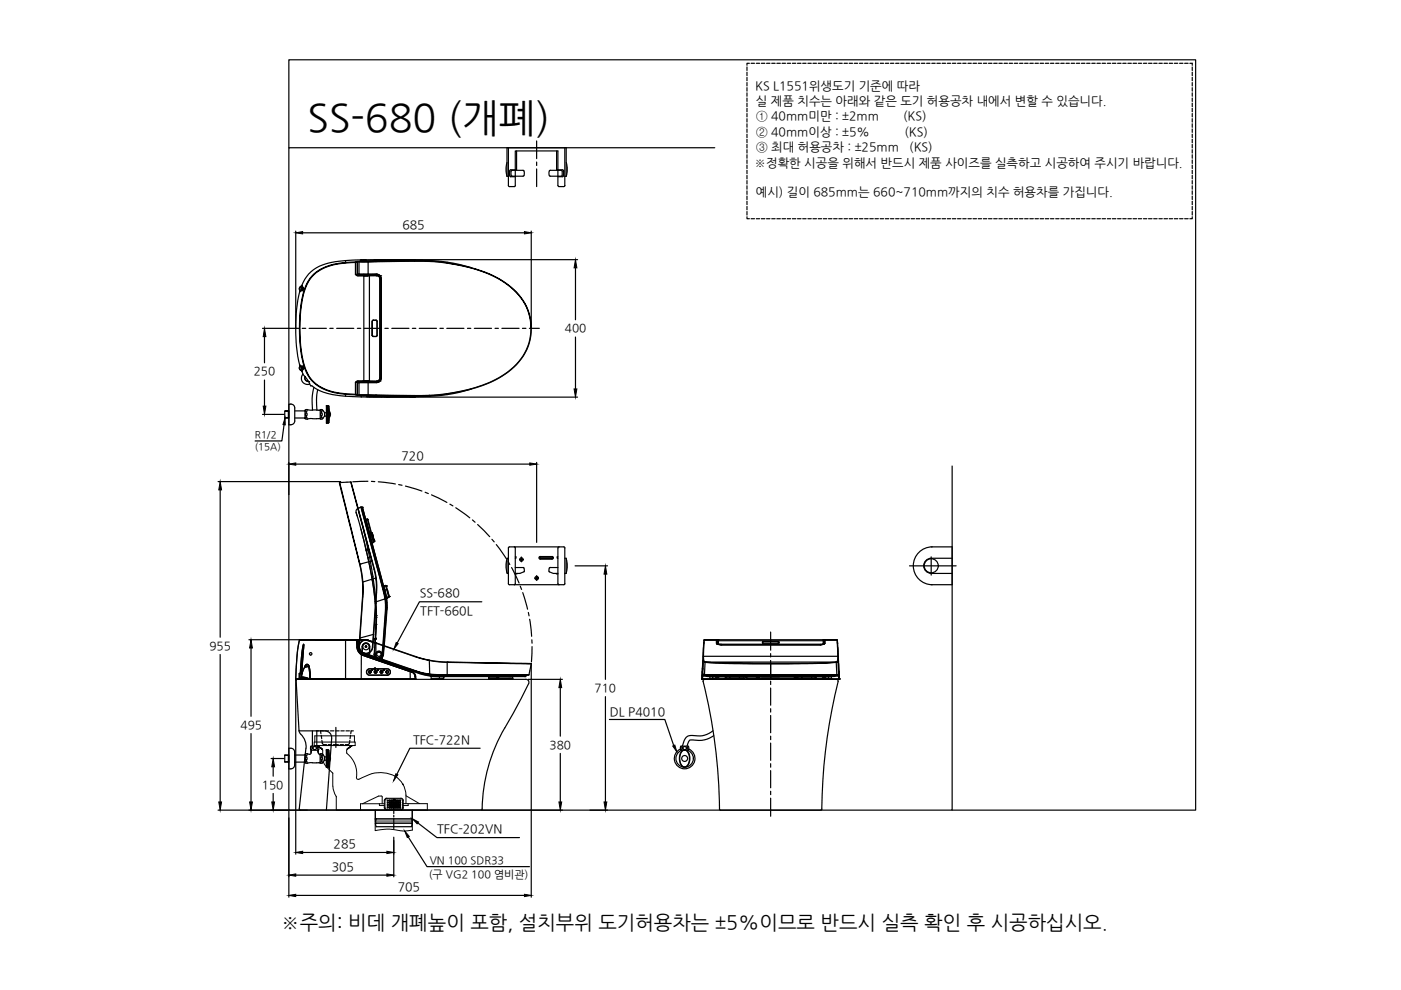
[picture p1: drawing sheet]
<svg xmlns="http://www.w3.org/2000/svg" width="297mm" height="210mm" viewBox="0 0 297 210" stroke-linecap="round" stroke-linejoin="round" font-family="sans-serif">
<!-- layer: CENTER -->
<g fill="none" stroke="#000" stroke-width=".25">
<path d="M113.8 29.9v3.7M113.8 34.4v.7M113.8 35.8v3.8M61.2 69.6h2.2M64.1 69.6h.7M65.5 69.6h3.7M69.9 69.6h.7M71.4 69.6h3.6M75.8 69.6h.7M77.2 69.6h3.7M81.6 69.6h.7M83.1 69.6h3.6"/>
<path d="M87.4 69.6h.8M88.9 69.6h3.6M93.3 69.6h.7M94.7 69.6h3.7M99.1 69.6h.7M100.6 69.6h3.6M105 69.6h.7M106.4 69.6h3.7M110.8 69.6h.7M112.2 69.6h2.1M78 102l-3.2 .2M78.7 102.1h.8"/>
<path d="M80.2 102.2l3.6 .4M84.5 102.7l.7 .2M86 103.1l3.5 1M90.1 104.4l.7 .2M91.5 104.9l3.2 1.6M95.4 106.9l.6 .4M96.6 107.7l3 2.1M100.2 110.2l.5 .5M101.3 111.2l2.5 2.6M104.3 114.3l.5 .6M105.2 115.5l2.1 2.9M107.7 119.1l.4 .6"/>
<path d="M108.5 120.3l1.6 3.3M110.3 124.3l.3 .7M110.8 125.6l1.1 3.6M112 129.9l.2 .7M112.3 131.3l.4 3.6M112.8 135.7v.7M112.8 137.1l-.1 3.2M163.4 134v3.9M163.4 138.6v.7M163.4 140v3.7M163.4 144.4v.7M163.4 145.9v3.6"/>
<path d="M163.4 150.3v.7M163.4 151.7v3.7M163.4 156.1v.7M163.4 157.5v3.7M163.4 161.9v.8M163.4 163.4v3.6M163.4 167.8v.7M163.4 169.2v3.9"/>
</g>
<!-- layer: 0 -->
<g fill="none" stroke="#000" stroke-width=".25">
<path d="M62.7 49v20.5M64.2 49.4h47M66.5 58.1a11.1 11.1 0 0 1 6.8-2.5v.2a9.4 9.4 0 0 0-7.9 3.8 17.7 17.7 0 0 0-1.8 8.8 24.6 24.6 0 0 0 1.6 10.7 8.5 8.5 0 0 0 6.9 4.3l1.2 .1a8.5 8.5 0 0 1-9.1-6.6 33 33 0 0 1 .4-15.7l.8-1.6zM73.3 55.8l2.1-.2v2.6l.3 .3 4.2-.2M75.4 58.2h.3l.3 .2zM75.4 55.5v.1h.3M75.6 55.5l-2.3 .1v-.4a11.5 11.5 0 0 0-7.8 2.9l-.9 1.1-.6 1.5a.46 .46 0 0 1 .4 .7 .46 .46 0 0 1-.7 .2l-.2 .2a36.5 36.5 0 0 0 0 15.6l.2 .3a.46 .46 0 0 1 .7 .2 .46 .46 0 0 1-.4 .6l.2 .9 .5 .5M75.6 55.5l.1 .1M75.7 55.4l.1 .2M75.7 55.6v2.6M75.8 58.1l.2 .2M75.8 55.6v2.5"/>
<path d="M75.8 58.1l-.1 .1M75.8 55.6h-.1M76.1 55.5l1.9 .1M76.1 55.5l-.3 .1M76.1 58.1h-.3M76.1 55.5v2.6h3.8M76.1 58.1h.1M76.2 55.4l-.1 .1M76.6 55.2l1.1-.1zM76.6 55.2h-3.3M76.6 55.2v.2l-1 .1M76.9 58.3h1.4"/>
<path d="M76.9 58.3l-.9 .1M77 58.2l-.1 .1M77 55.3l-.3 .1M77 55.3v.1M77 58.2h.1M77.1 58.5h.9M77.1 58.4l1.2 .1M77.2 58.2h.1M77.3 58.2h.1M77.8 58.2h.1M77.9 58.2h.1M78 55.5l.1 .1"/>
<path d="M78 55.6v2.6h1.5M78.1 58.1h.1M78.2 58.2l.1 .1M78.3 58.4v.1M78.3 58.5h1.6a.62 .62 0 0 1 .6 .6M78.3 58.5v22.4h-1.2v-22.4h-1.2M79.4 55.1h2.2zM79.4 55.1h.1M79.4 55.2h.1M79.5 55.2h.1M79.5 55.1h2.1M79.5 58.1v.1"/>
<path d="M79.5 55.1h.1M79.7 55.3l11.4-.1-.1 .2-3.1-.1M79.7 55.3l-3.5 .2 3.5-.1M79.7 55.3v.1M79.7 55.4v.1M79.7 58.5h1.2M79.9 58.3l.4 .1 .3 .7M79.9 58.3l.5 .3 .2 .5M79.9 58.3h.1M79.9 58.3h.5M79.9 58.4a.73 .73 0 0 1 .7 .7M79.9 58.2a.94 .94 0 0 1 .9 .9"/>
<path d="M79.9 58.1a.98 .98 0 0 1 1 1M79.9 58.3v.2M79.9 58.1h.1M80 58.2h-.5l.8 .1M80.5 58.4l-.2 .1M80.5 59.1h.1M80.5 59.1l.1 21.1M80.6 59.1v21.1M80.9 59.1v21M81.5 55.1h.1M81.5 55.1h-2M81.5 55.1l-2 .1"/>
<path d="M81.9 55.1h40.6M87 55.1l-10 .2M87 55.1h.1M87 55.1h1h-1M87 55.1h-10.4M87.3 55.1h.1M88 55.4h4l2.8 .4M88 55.4h-8.3M88 55.4l-10 .2M88 55.1h.1M88 55.1l.1 .1M91 55.4l3.8 .4"/>
<path d="M91.1 55.2l3.7 .4v.1M94.8 55.6l2.5 .4 2.7 .8M94.8 55.8h.1M94.8 55.7h.1M112.6 49v20.5M122 56.8v11M55.7 69.6h5.5M56.1 71.4v5.5M63.5 61.5v.3M63.5 61.5h.1M63.5 77.7v.5l.3 .3M63.5 77.4v.3"/>
<path d="M63.5 77.7a.53 .53 0 0 0 .3 .8M63.5 61.5l.1 .3M63.5 77.7l.1 .1M63.5 77.7h.1M63.6 77.4l-.1 .3M63.6 61.5h-.1M63.6 77.7a.46 .46 0 0 0 .3 .7M63.8 60.7l-.3 .4v.4M63.8 78.5l.2 .2M63.8 60.7a.53 .53 0 0 0-.3 .8M63.8 78.5l.3 .2M63.8 60.7v.1"/>
<path d="M63.8 60.8l.2 .1a.37 .37 0 0 1 .4 .5 .37 .37 0 0 1-.6 .1h-.2M63.8 78.4v.1M63.9 60.8a.46 .46 0 0 0-.3 .7M63.9 77.7l-.3 .1M63.9 77.7a.34 .34 0 0 1 .5 .3 .34 .34 0 0 1-.4 .4h-.2M63.9 77.7l.4 .2-.2 .4M64 60.5l-.2 .2M64 61.1h.1M64 61.4h.1M64 77.9h.1M64 78.1v.1M64.1 60.5l-.3 .2"/>
<path d="M64.1 60.9l.2 .4-.4 .2M64.2 79.4a1.31 1.31 0 0 0-.1 1.5 1.31 1.31 0 0 0 1.5 .5M64.7 79.9a.74 .74 0 0 0 .7 1M64.7 79.9l.7 1a.73 .73 0 0 1-.7-1zM64.7 79.9h.1M78.9 68.1v3zM78.9 71.1l.3 .3M79 71.1l.2 .2M79.1 71.3h.6M79.1 67.9h.6M79.1 71.4h.6M79.2 67.9l-.3 .2v3"/>
<path d="M79.2 67.9l-.2 .2M79.7 67.9l.2 .2v3l-.2 .2M79.7 67.9l.3 .2M80 71.1l-.3 .3M112.6 69.6h.1M112.6 69.6a11.6 11.6 0 0 1-6.1 10.1 28.2 28.2 0 0 1-11.7 3.8l-3.8 .4M112.6 69.6a11.7 11.7 0 0 0-6.1-10.1 28 28 0 0 0-11.7-3.8v.1a27 27 0 0 1 12.9 4.6 11.2 11.2 0 0 1-.6 18.8 27.9 27.9 0 0 1-12.3 4.3M122 71.5v11M55.7 87.9h4.5M56.1 80.6v5.5M60.2 90.1l-.4 3.4h-5.7M65.4 80.9l.2 .3"/>
<path d="M65.4 80.9h.1M65.6 81.2l.3 .6M65.9 81.8h.2a10.7 10.7 0 0 0 6.2 2.1l1 .1v-.4l2.1 .1M73.3 84l3.3 .2M73.3 83.5l2.1 .1v.1M75.4 83.7h.2M75.4 81.1l.6-.2-.3 .2zM75.6 83.7l1 .2M75.7 81.1l.1 .1M75.7 81.1v2.5M75.7 83.6l.1 .1M75.7 83.6l-.1 .1"/>
<path d="M75.8 83.7h.3M75.8 81.2h.3M75.8 81.2v2.5M75.8 83.7l-.1 .1M76 80.9l.8 .1M76 80.9l-.2 .3M76.1 83.7l.1 .1M76.2 81.1h3.8M76.2 81.1h-.1M76.6 84.2h10.4M76.6 83.9v.3M76.6 83.9h.4"/>
<path d="M76.7 83.9h-.1M76.8 81h1.6M76.8 81h.1M76.8 81h1.5M77 81v.1M77 83.9l10 .2M77 83.9h.1M77.1 80.9l-1.2-.1-.5 .3v2.5h.3M77.1 80.8h2.8M77.7 81v.1M77.7 81.1h.1M77.7 84.1h5.1z"/>
<path d="M78 81v.1M78 81.1v2.6l1.7 .1M78 83.7h-1.9M78.1 81.1h.1M78.1 83.7l-.1 .1M78.2 80.7l-2.3 .1M78.3 80.9h1.6M78.4 84.1h.1M78.4 81h.1M79.5 84.1h.1M79.7 81.1h.1M79.7 81.1h-1.5"/>
<path d="M79.7 81v.1M79.7 84h11.4M79.7 83.8l8.3 .1M79.7 83.8h-3.5l3.5 .2M79.7 83.8v.2M79.7 83.7v.1M79.9 80.9h.1M79.9 80.8h.9M79.9 81.1h-3.8v2.6M79.9 80.9h.5M79.9 81.1h.1M80.3 80.8h.1"/>
<path d="M80.3 80.9h-.4M80.3 81h-.6M80.3 80.9h.2M80.5 80.2a.62 .62 0 0 1-.6 .6M80.6 80.2l-.2 .5-.5 .2M80.6 80.2a.73 .73 0 0 1-.7 .7v-.1M80.6 80.2l-.3 .7M80.8 84.1h.1M80.8 80.1a.94 .94 0 0 1-.9 1M80.9 80.1a.98 .98 0 0 1-1 1M81.9 84.2h40.6M82.1 84.1v.1"/>
<path d="M86.9 84.1h.4M87 84.1v.1M87 84.1h.3M87.3 84.1l.7 .1h-1M87.4 84.1h-.1M88.1 84.1l-.1 .1M91 83.8l-3 .1M91 83.9h-3.1M91 83.9l.1 .1M91 83.8v.1M94.8 83.5v.2l-3.7 .3M94.8 83.5l-3.8 .3"/>
<path d="M94.8 83.5h.1M100 82.5l-2.7 .7-2.5 .5M46.2 102.1h26M46.7 103.9v31.2M72 102.3l4.2 17.3-4.2-17.2M72 102.3v.1M74.4 102.2l4.5 16.7-4.5-16.7M74.4 102.2l-2.4 .1M74.4 102.2h.1M75.5 108.7l2.1 7.9M75.5 108.7l.2 .7M75.9 107.8l-.4 .4v.5"/>
<path d="M75.9 107.8h.1M75.9 107.8l2.1 8.6-.4 .2M76.2 119.6h.1M76.3 119.6h.1M76.3 119.6l.6 3.8M76.3 119.6l2.5-.7 .9 3.7-2.8 .8zM76.5 107.5h.1M76.5 107.5l5.1 19.5M76.5 107.5l-.6 .3M76.5 112.2l1.5 6M76.6 107.6h.1M76.6 107.6l.8 3"/>
<path d="M76.8 107.5v.1M76.8 107.5l5.1 19.4M76.8 107.5l-.2 .1M76.8 107.6l.7 2.5M76.8 107.6h.1M76.8 107.6l1.7 6.3M77.4 110.6h.1M77.4 110.6l.9 3.2M77.5 110.1l.8 2.9M77.5 110.1h.1M77.6 110.1l.3-.1 .8 2.9M77.6 110.1l.8 2.9"/>
<path d="M77.6 116.6l1.2 5.7M77.6 116.6h.1M77.7 116.8h.1M77.9 110l.1 .1M78 116.4v.1M78 110.2l.7 2.7M78 118.2h.1M78 118.2l.4 1.8M78 116.5l-.3 .3M78 116.5a91.1 91.1 0 0 1 1.7 11.1h-.1M78.3 113.8h.1M78.3 113.8l.2 1"/>
<path d="M78.3 113l.1 .3M78.3 113h.1M78.3 113l.6 2M78.4 113.3h.3M78.4 113.3v.2M78.4 113h.1M78.5 114.8h.1M78.5 114.8l2.7 9.8zM78.5 113.9h.1M78.5 113.9l.4 1.2M78.6 113h.1M78.6 113l.1 .3"/>
<path d="M78.6 113h-.2M78.7 113h.1M78.7 113v.2M78.7 112.9h.1M78.7 112.9v.1M78.7 113.3h.1M78.7 113.3l.5 1.6M78.7 113.2l.1 .4M78.8 112.9l.1 .1M78.8 112.9h.1M78.8 114.8l.1 .3M78.8 113.6h.1"/>
<path d="M78.8 113.2h.1M78.8 113.2l.2 .1M78.8 113.6l.2 .4M78.8 113.2l.4 1.7M78.9 115.1l2.4 9.1M78.9 115.1h.1M78.9 113.1l.1 .2M78.9 113.1h.1M78.9 118.9l.5 1.9M78.9 115v.1M78.9 113h.1M79 114l.2 .9"/>
<path d="M79 114h.1M79 113.3l.4 1.4zM79 113.3h.1M79.2 114.9l-.3 .1M79.2 114.9h.1M79.4 114.7h.1M79.4 114.7l-.1 .2M121.9 120h6.9M46.7 138.8v31.2M52.8 135.6h10.7M53.2 137.4v14.5M63.5 135.7l-.5 3.1-.3 5.2"/>
<path d="M64.4 136.8l-.4 6h-.5M64.4 136.8v-.2a29 29 0 0 0-.6 6.2l-.3 .1M73.3 135.6l-9.8 .1M73.3 135.6h2.1l.3 .4M75.4 135.6l.5 .1zM75.4 135.6v.1M75.6 136h.1M75.7 137.2h.1M75.7 136h.3v1.2M75.7 136l.1 1.2M75.8 137.2h.2a1.76 1.76 0 0 0 .8 1.4M75.8 137.2a1.8 1.8 0 0 0 1.2 1.7"/>
<path d="M75.9 135.6h1.2M76.2 137v.3M76.2 135.3h.1M76.3 135.1l-.2 1.6M76.6 138.8a1.93 1.93 0 0 1-.9-1.6l-.1-1.2-.1-.2-2.2-.1v8.3h3.3M76.6 138.8l10.4 3.6M76.6 138.8v5.2M76.7 138.7l-.1 .1M76.8 138.6l.3 .1M76.8 137.1a.79 .79 0 0 1 .8-.8 .79 .79 0 0 1 .8 .8M76.8 137.1v1.4v-.2M76.8 137.1v1.5"/>
<path d="M76.8 137.1a.77 .77 0 0 1 .8-.8 .77 .77 0 0 1 .8 .8M76.9 123.4v3.2v-3.2M76.9 126.6l-.7 8.7M76.9 126.6l-.6 8.7M76.9 123.4h.1M77 139l9.9 3.4M77 138.9l10.4 3.5M77 138.8v.1M77.1 138.7l3.8 1.4 .1-1.4-.1 1.3M77.1 138.7h.1M77.1 138.7l-.1 .2M77.1 138.7l2.6 .9v.1l3.5 1.1"/>
<path d="M77.1 138.7h.5M77.1 135.7h.9l1.9 .7M77.1 135.7l-1.7-.1 .5 .1 .1 .3-.1-.3 1.8 .1 2.2 .7M77.1 135.6v.1M77.1 135.6l.9 .1 .3 .2M77.1 138.4v.1M77.8 135.7l.2 .1M78.3 137.1v1.6h-1.2M78.3 137.1v1.6M78.4 120h.1M78.4 120l.5 3M78.8 122.3v.1"/>
<path d="M78.8 122.3h.1M78.8 122.4l.8 5.1M78.8 122.4h.1M78.9 123l.7 4.9M78.9 123h.1M79 137.2h.1M79.1 122.2l-.3 .1M79.1 122.3l-.3 .1M79.1 134.5l-.1 2.7a1.39 1.39 0 0 1-1.5 1.3 1.39 1.39 0 0 1-1.3-1.5l.1-1.7M79.1 134.5l.7-9v-3l.1 2.3-.7 9.7M79.1 134.5l-2.8 .8M79.2 134.5h.1"/>
<path d="M79.2 134.5l-.2 2.7a1.46 1.46 0 0 1-1.5 1.4 1.46 1.46 0 0 1-1.4-1.6l.1-1.7M79.3 138.7h.1M79.3 138.7l.1 .3M79.4 139l.2 .4 .4 .3M79.4 139a.98 .98 0 0 0 1.1 .7M79.4 120.7l-.1 .1M79.4 120.8l.4 1.7M79.5 135.8l.1-.3-.3 3.2M79.6 135.5v-.1v.1M79.6 135.5h.1M79.6 127.6h.1M79.6 127.5l.1 3.4"/>
<path d="M79.6 127.5h.1M79.6 135.5v.2M79.6 139.4l.4 .3M79.6 135.4h.1M79.6 135.4v.1M79.6 135.3h.1M79.6 135.3v.1M79.6 127.9h.1M79.6 127.9l.1 2.6M79.6 135.5l-.2 3.2a.87 .87 0 0 0 1.1 .9v-.2M79.7 139.4l9.2 3.2M79.7 136.4l-1.7-.6a1.39 1.39 0 0 0-1.7 .9 1.39 1.39 0 0 0 .8 1.7l2.6 .9"/>
<path d="M79.7 139.3l9.2 3.2 2.2 .5-2.9-.7M79.7 138.8v.8M79.7 136.4v3.3M79.7 136.4l8.2 2.8M79.7 127.5h-.1M79.7 139.3v.1M79.7 139.4l.3 .2M79.7 130.5v2.7M79.7 130.5h.1M79.7 132.4l-.1 3.1M79.7 132.4h.1M79.7 132.5v1"/>
<path d="M79.7 136.3v.1M79.7 130.9v1.5M79.7 130.9h.1M80 139.7h.5M80.1 139.5l8.9 3.3-9-3.1M80.5 139.7h.1M80.5 139.4h.1M80.5 139.4v.1M80.5 139.5v.1M80.5 139.5h.1M80.5 139.4l.1 .2M80.5 139.6v.1"/>
<path d="M80.6 139.4h-.1M80.6 139.6l-.1 .1M80.6 139.6h.1M80.6 139.6v.1M80.6 139.7h.1M80.8 139.6l-.2 .1M80.9 139.4l-.3 .2M80.9 139.4h.1M80.9 139.4l-.3 .1M80.9 138.7a.62 .62 0 0 0-.6-.6 .62 .62 0 0 0-.6 .7M81 138.8l-.1 .3-.5 .3M81 138.7a.67 .67 0 0 0-.7-.6 .67 .67 0 0 0-.6 .7"/>
<path d="M81 139.4l-.4 .3M81.1 138.8l-.1 .3-.4 .3M81.1 138.8h.1M81.1 139.3l-.1 .1M81.2 124.6l.1 .2M81.2 124.8v.1M81.2 138.8h-.1M81.2 124.9h.1M81.2 124.9l.2 .6M81.3 138.8h-.1M81.3 124.2l.1 .3M81.3 124.2h.1"/>
<path d="M81.3 138.8l-.3 .5-.3 .1M81.3 138.8l-.2 .5M81.3 138.8h.1M81.3 124.2l.1 .2M81.3 124.2l.6 2.6M81.3 124.2l.3 .9M81.4 124.2h.4l.6 2.5-.4 .1M81.4 125.5h.1M81.4 125.5v.2M81.4 125.7h.1M81.4 125.7l.2 .5M81.5 126.2h.1"/>
<path d="M81.6 126.2h.1M81.6 126.3v.3M81.6 126.2v.1M81.6 126.3h.1M81.6 126.3l.1 .3M81.6 125.1h.5l.4 1.3M81.6 125.1v.3M81.6 125.1l.4 1.7M81.6 127l-1.9 .6a46.9 46.9 0 0 1-.1 7.9M81.6 127l.1 2.5-.6 9.3M81.6 127h.1M81.6 126.6h.1"/>
<path d="M81.6 126.7h.1M81.7 126.7v.2M81.7 127h-.1M81.7 125.7h.1M81.7 127l.2-.1 .1 1.8-.7 10.1M81.7 127l.1 .7M81.7 125.7l.1 .2M81.8 124.2l.1 .1M81.8 124.1l-.4 .1M81.8 124.1v.1M81.8 124.1l.1 .1M81.8 126v.2"/>
<path d="M81.8 127.8v1.7M81.8 129.5l-.7 9.3M81.8 127.7v.1M81.8 126.3l.1 .3M81.8 126.2v.1M81.9 126.6h.1M81.9 126.6v.2M81.9 126.8v.1M81.9 126.8h.1M81.9 126.9a61.4 61.4 0 0 1-.4 9.8l-.2 2.1M81.9 126.9h.1M81.9 124.2h.1"/>
<path d="M81.9 124.3l.6 2.2M81.9 126.9l.1 .2M82 126.8l-.1 .1M82 126.8h.1M82 127.2v.2M82 127.4v.8M82 127.4h.1M82 128.9v.4M82.1 128.3v.6M82.5 126.5h.1M82.5 126.5l-.1 .2M88 139.1l-10-3.4a1.46 1.46 0 0 0-1.8 .9 1.46 1.46 0 0 0 .9 1.9l2.6 .9"/>
<path d="M91 140h.1M102.2 127.6h-13.3l-4.7 8.7M128.4 121.7v22.3M149.1 137.3l-.1 5.6M149.2 136.4l-.1 3.6M149.2 140h-.1M149.3 135.8l-.1 .6M149.3 136.3l-.1 .1M149.3 135.7v.1M149.3 135.7h.1M149.3 135.7h2.6M151.9 136.4l.1 .1"/>
<path d="M151.9 135.7v.7M151.9 135.7h.1M151.9 136.4h.1M151.9 135.8l-2.6-.1-.2 3.5M152 135.6l-2.6 .1M152 135.6h.3M152 135.6h.1M152 136.5h.1M152 136.5l.9 .2M152 136.4v.1M152 136.3h.1M152 136.3v.2"/>
<path d="M152.1 136.3h-.1M152.1 136.3h.1M152.2 135.7h.1M152.2 135.8h.1M152.2 135.7l-.2-.1-.1 .3 .2 .1M152.2 135.7l-.1 .9 .1-.7-.1 .4M152.2 135.8l-.1 .5zM152.2 135.7v.1M152.2 136.4l.7 .2M152.2 136.4l-.1 .1 .1 .1 .7 .1M152.3 135.6h.1M152.3 135.6l-.1 .3"/>
<path d="M152.3 135.6l-.1 .1M152.9 136.6l21 .1M152.9 136.7h21M152.9 136.6v.1M152.9 136.7h.1M161.7 136.3h3.4M161.7 136.1v.2M161.7 136.1v.1M161.7 136.1v.3M161.7 136.3h.1M161.9 136l3 .1M161.9 136v.1"/>
<path d="M161.9 136.1h3M161.9 136l-.2 .1M164.9 136l.2 .1M165.1 136.3h.1M165.1 136.1v.3M165.1 136.1v.1M173.9 136.7h.1M174.5 135.6h.3M174.5 135.6l-22.3 .1M174.5 135.6l.2 .1M174.6 136.4l.1 .1M174.6 136.4l-.6 .2"/>
<path d="M174.6 135.7h.1M174.6 135.7l.2-.1 .1 .3M174.6 135.7l-.1-.1v.2h-22.2l-.1 .6M174.6 135.9l-.1-.1v.6M174.6 135.7l.1 .8M174.7 136.5l-.7 .2M174.7 136.5h.1M174.7 136.4l.1 .1M174.8 135.6l2.6 .1M174.8 135.6h.1M174.9 136.4l-.3 .2-.7 .1M174.9 136.4l-.1 .1"/>
<path d="M174.9 136h-.2M174.9 135.7h2.6l.2 3.5M174.9 135.7v.7M174.9 135.7v.1M174.9 135.7h.1M177.4 135.7l.2 .1M177.4 135.7l.2 .7M177.5 136.3l.1 .1M177.6 140l-.4 .4M177.6 136.4l.1 3.6-.1-.9h-28.5a1.11 1.11 0 0 0 .4 1.3M177.6 137.3l.2 5.7M53.2 155.5v14.5"/>
<path d="M62.7 144h.7M62.7 144.1v37M62.7 143.9l.8 .1M62.8 144.3l.6 10.7h5.5a1.45 1.45 0 0 1 1.4 1.5l-1.1 15.2M63 144h.5M63.1 144h48.4l.5 .3 .1 .7M63.4 144h.7M63.4 143.9l.1 .1M63.5 142.9l-.1 1.1M63.7 142.8l.4-4.8 .3-1.4-.4 6.2M63.9 143.6l.3 .4M63.9 143.6h.1"/>
<path d="M64 143.7l.4-.1 1.3 .4-1.4-.3-.2 .1 .2 .2zM64 143.7a2.27 2.27 0 0 1 1.7 .3l-1.4-.3-.2 .1 .2 .2zM64 143.8l.1 .2M64 142.8l-.2 .1v1.1h.3M64.2 144h.1M64.2 144h-.1M64.4 144l.1-.3-.1 .3M64.4 144h.1M64.4 143.7l-.1 .3M64.5 144h1M64.5 143.7v.3M64.6 141.4l-.5 1.1-.2 1.1"/>
<path d="M64.6 141.4h.1M64.6 141.4l-.5 1.1-.2 1.1 .3 .4M64.7 141.3a.44 .44 0 0 1 .4-.5 .44 .44 0 0 1 .4 .4l.3 1.4v1.4M64.7 141.4h-.1M64.7 144h.6M64.7 143.8v.2h-.2M64.7 141.2h.1M64.8 141.1l-.1 .3M64.8 141.1a.35 .35 0 0 1 .3-.2 .35 .35 0 0 1 .3 .4M64.8 141.1a.35 .35 0 0 1 .4-.2 .35 .35 0 0 1 .2 .4M64.8 141.1h.1M64.8 141.1l-.2 .3"/>
<path d="M65.4 141.3l-.7 .1M65.4 141.3l-.8 .1M65.4 141.3l.2 1.3v1.3l-.9-.3h-.8M65.4 141.2h.1M65.5 144h-.9h1.4M65.7 144h.1M65.8 144h-.2M65.8 144h7.5h-7.5M65.8 143.9v.1M65.8 144h7.5M66 144h7.3M66 144h6.9"/>
<path d="M68.3 157.6l.4 .3M71.2 154.2v.7M71.2 155v.1M71.2 155.2v.5M71.2 155.9v.1M71.2 156.1v.5M71.2 156.7v.1M71.2 157v.5M71.2 157.6v.1M71.2 157.8v.7M73.3 144h13.7M73.3 144h14.6"/>
<path d="M74.1 157.6l-.4 .3M76.6 143.9v.1M77.9 142l.3-.2h3.9a.67 .67 0 0 1 .7 .7 .67 .67 0 0 1-.7 .7h-3.7a.67 .67 0 0 1-.7-.5 .67 .67 0 0 1 .2-.7zM78.3 142.4h.2v.2h-.2zM78.3 142.4l.2 .1zM78.5 142.6h.1M78.5 142.4h.1M78.5 142.3l-.3 .2 .1 .1h.2M78.8 142l.1 .1zM79.3 141.8l.1 .1M79.5 142.4h.2v.2h-.2zM79.6 141.7v.1"/>
<path d="M79.6 141.7h-.2l-.1 .1M79.6 141.8l-.2 .1M79.6 141.7l-.2-.1-.1 .2M79.7 142.6h.1M79.7 142.4h.1M79.8 142.3h-.3l-.1 .2 .1 .1h.3M80.1 142l.1 .1zM80.8 142.4h.1v.2h-.1zM80.8 143.2h.1M80.8 142.4h.1v.2zM81 142.6h.1M81 142.4h.1"/>
<path d="M81 142.3l-.3 .2 .1 .1h.2M81.3 142l.1 .1zM81.4 143.2h.1M81.8 142.3v.3M81.9 142.2h.3M82 142.7h.2M82.3 142.3v.3M83.1 141h.1M83.1 141h.2M83.2 140.8l-.1 .1 .1-.1 .2 .1M83.3 140.9h.1M83.4 140.9l.1 .2"/>
<path d="M83.4 140.9h.1M85.5 144h.1M85.9 141.8v.1M85.9 141.8h.1M85.9 141.8l1.3 .5h-.3M86.7 141.8l3 1 1.6 .2h-.5M87 142.4v1.6M87 142.4l.3 .1M87 143.9v.1M87 142.3v.1M87.2 142.3h.4M87.2 142.2l.4 .1"/>
<path d="M87.3 142.5l.5 .4 .2 .5M87.4 142.4a1.11 1.11 0 0 1 .7 1M87.4 142.4l-.1 .1M87.6 142.3h.1M88 143.4v.6h-1M88 143.4h.1M88 144h.1M88.1 143.9l-.1 .1M88.1 143.4l-.1 .6M88.1 143.4v.6M88.2 143.9l-.1 .1M88.2 142.2v.1"/>
<path d="M89 142.8l1.7 .5 1.4 .1h19.2M91 140l-3-.9a25.3 25.3 0 0 0 6.8 1.3M91 140l3.8 .4v2.6l-3.7-.1zM91.1 143l1.8 .1M91.3 143.3l20.1 .1M91.3 143.1l-2.4-.5 .1 .1 .6 .2 1.7 .4M91.3 143.1l20.1 .1M91.3 143.3h.1M91.3 143h.1M91.3 143l20.2 .1M91.3 143.1v.2M91.3 143.1l.7 .1"/>
<path d="M91.4 143.4h.1M91.4 143.4l1.8 .1M91.4 143.4v.5M91.4 143.9h1.8M91.4 143.9l.2 .1M92.9 143.1h1.9M92.9 143v.1M93.2 143.9l-.2 .1M93.2 143.5h.9M93.2 143.5v.4M93.2 143.4v.1M94 143.9h.1"/>
<path d="M94 143.9l-.1 .1M94.1 143.9l-.2 .1M94.1 143.5h.1M94.1 143.5v.4M94.1 143.4l-.1 .5h-.8M94.8 140.4l17.9 .4zM94.8 143l17.3 .1zM94.8 140.4h.1M103.6 143.5h.1M103.6 143.5v.3h1.8v-.3h.2M103.6 143.8h1.8l-1.8 .1M103.6 143.8v.1"/>
<path d="M103.6 143.8h.1M103.6 143.9l.2 .1M105 143.2h6.4M105.4 143.8h-.1M105.4 143.4l-1.8 .1M105.5 144h.1M105.6 143.9l-.1 .1M105.6 143.9h.1M105.6 143.9h3M105.6 143.8v.1M105.6 143.8h.1M105.6 143.5v.3"/>
<path d="M105.6 143.8h-.2l.2 .1-.4 .1M105.6 143.5h3.1M105.6 143.5h.1M105.7 143.8h3M105.7 143.5h-.1M105.7 143.4l-.1 .1M106.2 143.2h.5M107 154.3a35.9 35.9 0 0 0-4.8 17.4h-38.6l-.2-.2 1.5-12.9a4.5 4.5 0 0 0-1.4-3.4l-.1-.3M107 143.2h.3M107.8 143.4h.5M107.9 143.2h.5M108.3 143.4h.1"/>
<path d="M108.6 143.9h.1M108.7 143.8l-.1 .1M108.7 143.4v.1M108.7 143.5v.3M108.7 143.4h.1M111.2 143.4h.1M111.3 143.4h.1M111.4 143.4h-.1M111.4 143.2h.1M111.4 143.2v.2M111.4 143.2h-.3M111.5 143.1h.1"/>
<path d="M111.5 143.1l-.1 .1M112 144h7.2M112.1 145l-5.1 9.3M112.6 140.9v49.3M112.6 140.8l-.5 2.3M118.8 145.8v10.3M118.8 159.7v10.3M128.4 147.7v22.3M148.8 144h.1M148.8 143.9l.1 .1M148.9 143.2h.1M148.9 143.9v.1"/>
<path d="M148.9 143.4l-.1 .6h.2v-.6M148.9 142.5v.9M148.9 144h.1M148.9 144h1.6h-1.3M148.9 141.8h.1M148.9 141.8v1.4M148.9 142.4l-.1 1.6M148.9 142.4v.1M148.9 142.3v.1M148.9 142.5h.1M149 144h1.7h-1.6M149 143.4h.8"/>
<path d="M149 140.7l-.1 1.1M149 142.9v.1M149 143.4h-.1M149 143l.2 .1-.1-.1M149 142.9v.5M149 140l-.1 2.4M149.1 144h.1M149.1 144.5a120.1 120.1 0 0 1 3.5 27.2l21.4 .1 .3-.3M149.1 140l.4 .4M149.1 140l-.1 2.9M149.4 144l-.3 .2v.3M149.5 140.4l-.1 2.6-.4-.1"/>
<path d="M149.5 140.4h.1M149.5 140.4l4.2 .3 9.7 .1M149.7 143.2v.1M149.7 143.3l.3 .1M149.7 143.3h.1M149.7 143.1h27.3M149.8 143.2h27.1M149.9 143.2l-.2-.1v.2M149.9 143.4h26.9M150 143.1l4.7 .1M150.5 143.5h.6l.1 .5M150.5 143.5v.4"/>
<path d="M150.5 143.4v.1M150.5 143.9h3.3v.1M150.5 144h-1.5M150.5 143.9l.2 .1h11.5M150.6 144h.1M150.6 144h1.3zM150.9 143.2h25.6M151.1 143.4l2.7 .1v.4h.2M151.2 154.9a5.2 5.2 0 0 1-4.7 1 1.74 1.74 0 0 0-1.6 1.7l-.2 .6M151.3 156a7.3 7.3 0 0 1-5 .9l-.3 .5-.3 .8M151.7 143.7h.7M153.5 144h1.1"/>
<path d="M153.5 144h4M153.5 144h.1M153.8 143.4l.2 .1M153.9 143.4h.8M153.9 143.5h.1M154 143.5h.7M154 143.5v.3M154 143.9h.7v.1M154 143.8v.1M154 143.8h.1M154 143.9l.1 .1M154.7 143.5v.3h2"/>
<path d="M154.7 143.5h2v.3h1M154.7 143.8h-.7M155.1 144h2.3M156.7 143.4l-2 .1M156.7 143.8h-2l2 .1M156.7 143.8h.1M156.8 143.9v.1M157.7 143.9l-.1 .1h3.5M157.7 143.8h.1M157.7 143.8h-1l1 .1M157.7 143.8v.1M157.8 143.5l-.1 .3"/>
<path d="M157.8 143.5h.1M157.8 143.4h-1.1l1.1 .1M158.1 143.4v.1M158.1 143.4h.1M158.1 143.4h5.3M158.1 143.4l.1 .1M158.1 143.5l.1 .1M158.1 143.5h.1M158.2 143.6l.4 .3M158.2 143.5h.1M158.2 143.5l.3 .3h4.9M158.2 143.5h5.2"/>
<path d="M158.5 143.8h9.7h-4.8M160.3 143.7h.8M161.5 143.5h3.8M162 143.2h2.8M162.2 144h.1M162.2 143.9l-4.5 .1M162.2 143.9h.1M162.3 144h.1l-.1-.1v.1M162.4 143.4h.1M162.4 143.9l.1 .1M162.5 144h.1M162.5 144h1.8z"/>
<path d="M163.4 143.4h5.3M163.4 143.1h14M163.4 143.1h-14.2h28.4h-28.2M163.4 140.7l13.9-.3-4.2 .3-9.7 .1M163.4 140.8v2.3M163.4 143.5v.3M163.4 143.8v.1M163.4 143v.1M163.4 140.7v.1M163.4 143.4v.1M164.3 143.9v.1zM164.3 144h.2h-.2v-.1v.1"/>
<path d="M164.4 143.4h.1M164.5 143.9v.1M164.6 144h.1M164.6 144h.5M164.6 143.9v.1M165.1 144h.1M165.1 143.9l-.5 .1M165.1 143.9v.1M165.1 143.9h.1M165.2 143.9l-.1 .1M165.2 143.9v.1M165.3 144h3.7"/>
<path d="M165.3 143.9l-.2 .1M168.4 143.4h.2M168.4 143.8h.6M168.6 143.5h.1M168.6 143.6l-.4 .3M168.6 143.5l-.4 .3M168.7 143.4l-.1 .1M168.7 143.4h.1M168.7 143.4l-5.3 .1M168.7 143.4l-.1 .2M168.9 143.8h.1M169 143.8h.1"/>
<path d="M169 143.4l3.1 .1M169 143.4v.4M169 143.4l-.4 .1M169 143.5h.1M169 143.5v.3M169 143.8l.1 .2M169 143.8l1 .1zM169.1 143.8h.1M169.1 143.9l.1 .1M169.1 144h.1M169.2 144h.1M169.2 144h2.9"/>
<path d="M169.2 144h8.7M169.2 144h7M169.4 144h2.1h-1.9M170 143.8l2.1 .1h-2.1v.1M170.1 143.8h-.1M170.1 143.4l-1.1 .1M172.1 143.5v.3h-2.1M172.1 143.5h-2.1v.3h-1M172.1 143.4h.8M172.1 143.5h.7M172.1 143.8h.7M172.1 143.8h.1"/>
<path d="M172.1 143.2h3.5M172.1 144h4.1M172.8 143.8l-.1 .2M172.8 143.8h.1M172.8 143.5v.3M172.9 143.5h-.1M173 143.9h-.9v.1M173 143.9v.1M173 143.4l-.2 .1M174.4 143.7h.7M175.7 143.4l-2.7 .1v.4M176.2 144h.1"/>
<path d="M176.2 144h1.5M176.2 144h1.4M176.2 144h1.6M176.3 143.9l-.2 .1M176.3 143.9h-.6l-.1 .1M176.3 143.5h-.7v.4h-2.6M176.3 143.5v.4M176.3 143.4v.1M177 143.4h.8M177.1 143.2l-.2 .2M177.1 143.2l-.2 .2h-.8l-26.4-.1M177.1 143.1l-.2 .1"/>
<path d="M177.3 140.4h-27.7l5.1 .2 8.7 .1M177.3 140.4l.4-.4 .1 2.9M177.3 140.4l.1 2.6 .4-.1M177.3 140.4h.1M177.7 144.5a116.3 116.3 0 0 0-3.5 27.1M177.7 144h.1M177.7 144h.2M177.8 142.9v.5M177.8 142.9l-.2 .2 .1-.1M177.8 143.4v.6h.2l-.1-.6M177.8 140.7l.2 3.3M177.8 143.4h.1"/>
<path d="M177.9 142.5h.1M177.9 142.4l.1 1.6M177.9 142.4v.1M177.9 142.4h.1M177.9 142.5v.9M178 143.9l-.1 .1M178 144h.1M46.2 171.8h18.9M57.5 160.8h2.7M57.9 162.6v2M57.9 168.2v1.8M61.2 171.9v18.3"/>
<path d="M79.6 171.8v1.8h.1M79.8 174.6h-.2l.1 .7h7.5l.2-.5v-.2h-.2M79.8 173.8h-.2v.5h.1M83.5 177.5v3.6M87.2 173.8h.2v.5h-.1M87.4 171.8v1.8h-.1M88.6 174.5l4 3.1h17.5M102.2 171.8h17M125.1 171.8h3.7M62.7 189.8h48.5M64.2 180.7h17.8"/>
<circle cx="64" cy="61.2" r=".12"/>
<circle cx="64" cy="78" r=".12"/>
<circle cx="64" cy="61.2" r=".16"/>
<circle cx="64" cy="78" r=".16"/>
<circle cx="65.9" cy="138.6" r=".26"/>
<circle cx="77.6" cy="137.1" r=".67"/>
<circle cx="77.6" cy="137.1" r=".14"/>
<circle cx="77.6" cy="137.1" r=".16"/>
<circle cx="80.3" cy="138.7" r=".46"/>
<circle cx="78.4" cy="142.5" r=".29"/>
<circle cx="78.4" cy="142.5" r=".22"/>
<circle cx="78.9" cy="142" r=".1"/>
<circle cx="79.6" cy="142.5" r=".29"/>
<circle cx="79.6" cy="142.5" r=".22"/>
<circle cx="80.1" cy="142" r=".1"/>
<circle cx="80.9" cy="142.5" r=".29"/>
<circle cx="80.9" cy="142.5" r=".22"/>
<circle cx="81.4" cy="142" r=".1"/>
<circle cx="82.1" cy="142.5" r=".29"/>
<circle cx="83.6" cy="169.9" r=".43"/>
</g>
<g fill="#000" stroke="#000" stroke-width=".21">
<path d="M62.7 49.4l1.5-.3v.5zM111.2 49.1l1.4 .3-1.4 .2zM122 55.1l.3 1.7h-.6zM56.1 69.6l.3 1.8h-.6zM55.8 86.1h.6l-.3 1.8zM60.4 88.6l.1 1.5-.5-.1zM121.7 82.5h.6l-.3 1.7zM46.7 102.1l.3 1.8h-.6zM53.2 135.6l.3 1.8h-.6zM84 136.2l.4 .3-.9 1.1zM128.4 120l.3 1.7h-.6zM118.8 144l.3 1.8h-.6z"/>
<path d="M46.4 170h.6l-.3 1.8zM52.9 170h.6l-.3 1.8zM57.6 170h.6l-.3 1.8zM57.9 160.8l.3 1.8h-.6zM87.4 173.6l1.3 .7-.3 .4zM118.5 170h.6l-.3 1.8zM128.1 170h.6l-.3 1.8zM61.2 189.8l1.5-.2v.5zM62.7 180.7l1.5-.2v.5zM82 180.5l1.5 .2-1.5 .3zM111.2 189.6l1.4 .2-1.4 .3z"/>
</g>
<!-- layer: 6 -->
<path d="M151.5 31.3h-90.3v140.5h140.7v-73" fill="none" stroke="#000" stroke-width=".25"/>
<!-- layer: 1 -->
<g fill="none" stroke="#000" stroke-width=".25">
<path d="M61.2 98v6.9M62.7 98.4h49.6M113.8 98v17M110.1 118.6h.8M110.5 118.1v1M192.8 120h9.9M197.4 118.1v3.8M113.4 122.6h.8M113.8 122v1.1M63.1 144l-.3 .3M67.3 158.1l.9 .7-.9-.7M73.6 158.8l1-.7-1 .7"/>
<path d="M74.6 158.1l-1 .7M85.4 166.2l.1 .1"/>
<circle cx="82.6" cy="171.2" r=".12"/>
<circle cx="82.6" cy="170.1" r=".12"/>
<circle cx="82.6" cy="170.5" r=".12"/>
<circle cx="82.6" cy="169.8" r=".12"/>
<circle cx="82.6" cy="170.9" r=".12"/>
<circle cx="83.1" cy="170.9" r=".12"/>
<circle cx="83.1" cy="170.1" r=".12"/>
<circle cx="83.1" cy="171.2" r=".12"/>
<circle cx="83.1" cy="169.8" r=".12"/>
<circle cx="83.1" cy="170.5" r=".12"/>
<circle cx="83.5" cy="171.2" r=".12"/>
<circle cx="83.5" cy="170.1" r=".12"/>
<circle cx="83.5" cy="169.8" r=".12"/>
<circle cx="83.5" cy="170.5" r=".12"/>
<circle cx="83.5" cy="170.9" r=".12"/>
<circle cx="83.9" cy="170.1" r=".12"/>
<circle cx="83.9" cy="170.5" r=".12"/>
<circle cx="83.9" cy="170.9" r=".12"/>
<circle cx="83.9" cy="171.2" r=".12"/>
<circle cx="83.9" cy="169.8" r=".12"/>
<circle cx="84.4" cy="171.2" r=".12"/>
<circle cx="84.4" cy="170.9" r=".12"/>
<circle cx="84.4" cy="170.1" r=".12"/>
<circle cx="84.4" cy="170.5" r=".12"/>
<circle cx="84.4" cy="169.8" r=".12"/>
<circle cx="84.8" cy="171.2" r=".12"/>
<circle cx="84.8" cy="170.1" r=".12"/>
<circle cx="84.8" cy="169.8" r=".12"/>
<circle cx="84.8" cy="170.5" r=".12"/>
<circle cx="84.8" cy="170.9" r=".12"/>
</g>
<path d="M61.2 98.4l1.5-.3v.5zM112.3 98.1l1.5 .3-1.5 .2z" fill="#000" stroke="#000" stroke-width=".21"/>
<!-- layer: 4 -->
<g fill="none" stroke="#000" stroke-width=".25">
<path d="M107.5 37.4v-6.1h12.5v6.1M107.5 37.4h.3M107.5 34.4l-.2 1.5 .2 1.5M107.8 31.3l.1 8.2 1.1 .1 .2-.3v-7.3h9.1v7.3l.2 .3h1l.3-.3M108 36.2v1.1M108.1 37.2l.2 .3h.9M108.3 36.3l.1 .8 .2 .3M108.6 36.1h2.3a.81 .81 0 0 1 0 1.3h-2.3M108.6 36.1l-.2 .2M109.5 32v4h-1.2l-.2 .2M118 32v4h1.3l.2 .2M119.2 36.3l-.2-.2h-2.3a.81 .81 0 0 0 0 1.3l2.5-.1v-1"/>
<path d="M119.5 36.2l-.1 1.2-1.1 .1M119.7 31.3v8M119.7 37.4h.3M120.1 34.4l.2 1.5-.2 1.5M60.4 88.5l.8 .1zM60.4 87.2l.8-.1zM60.4 87.2v1.3M61.1 87.1v1.5M61.2 87.2v1.4M61.7 85.7h-.5v4.4h.5M61.7 85.7h.1M61.7 90h.1"/>
<path d="M61.7 85.7a.79 .79 0 0 1 .8 .8M62.5 86.5v2.7a.79 .79 0 0 1-.8 .8M62.5 87.1h2.2M62.5 88.6h2.2M64.7 88.6h.1M64.7 88.7l.5 .1M64.8 88.8l.2-.4 .1 .5M64.8 87.5a.32 .32 0 0 1 .3 .4 .32 .32 0 0 1-.3 .3zM65.1 86.8l-.1 .5-.2-.4M65.2 86.9h1M65.2 86.9a.37 .37 0 0 0-.5 .3v1.6v-.2M66.2 88.8l-1 .1"/>
<path d="M66.2 88.7l1.7 .1M66.2 87h1.7M66.6 82.1l-.4 2.4 .1 2.5M67.4 82.6l-.3 2.2 .1 2.2M68 86.9l.1 .3 .2-.3M68.1 87.5a.35 .35 0 0 1 .2 .4 .35 .35 0 0 1-.2 .3zM68.3 88.8l-.2-.4-.1 .4M68.5 87.1l-.3-.3-.3 .1v1.9l.3 .1 .3-.3M68.5 87.1l.3 .3M68.8 87.5v.7h.4M68.8 87.4v.1M68.8 88.2v.1"/>
<path d="M68.8 87.5h.4M68.8 88.3l-.3 .3M69.3 86h-.1l.1 3.7M69.3 86h.1M69.3 86v3.7M69.3 87.2h.3M69.3 88.6h.3M69.3 88.7h.3M69.3 89h.3M69.3 89.1h.3M69.3 86.4h.3M69.3 86.3h.3"/>
<path d="M69.3 86.2h.3M69.3 86.1h.3M69.3 88.9h.3M69.3 88.8h.3M69.3 88.3h.3M69.3 88.4h.3M69.3 88.5h.3M69.3 87.9h.3M69.3 88h.3M69.3 88.1h.3M69.3 88.2h.3M69.3 87.8h.3"/>
<path d="M69.3 87.7h.3M69.3 87.6h.3M69.3 87.5h.3M69.3 87.4h.3M69.3 87.3h.3M69.3 87.1h.3M69.3 87h.3M69.3 86.9h.3M69.3 86.8h.3M69.3 86.7h.3M69.3 86.6h.3M69.3 86.5h.3"/>
<path d="M69.3 89.3h.3M69.3 89.4h.3M69.3 89.5h.3M69.3 89.7h.3M69.3 89.6h.3M69.3 89.2h.3M69.3 86h.3M69.3 89.7h.1M69.6 86l.1 .1M69.6 86v3.7M69.6 86.1v3.6M69.7 89.7h-.1"/>
<path d="M69.7 86.1l.2 1.8-.2 1.7M69.7 86.1v3.5M69.8 87.2l.3 .6M70.1 87.9l-.3 .6M107.5 118.5l-.2 1.5 .2 1.4M107.8 118.4h-.3v3.2h.3M109 116l.2 .2 .1 7.6-.3 .2M109.2 118.1h.2v.3h-.2M114.4 118h2.6l.3 .3-.3 .3h-2.4l-.3-.2zM114.5 118.2l2.5-.1 .2 .2-.2 .1h-2.4zM118.3 118.1h-.2v.3h.2M118.5 116l-.2 .2v7.6l.2 .2"/>
<path d="M119.7 118.4h.3v3.2h-.3M119.7 116.2v7.6M119.8 116.2l-.3-.2h-11.5l-.2 .2 .1 7.7 11.6 .1 .3-.2M120.1 118.5l.2 1.5-.2 1.4M197.4 116h4.5v8h-4.5M197.7 116a4 4 0 0 0-4.1 4 4 4 0 0 0 4.1 4M201.9 118.4h-4.5a1.6 1.6 0 0 0-1.6 1.6 1.6 1.6 0 0 0 1.6 1.6M109.2 120.3l1.8 .1 .2 .5-.1 .3M109.6 121.6l-.4 .1M111.1 121.2l-.9 .4h-1M116.5 121.2l.8 .4h1M117.9 121.6l.4 .1"/>
<path d="M118.3 120.3l-1.8 .1-.1 .5 .1 .3M197.4 121.6h4.5M61.7 158.6h-.5v4.4h.5M61.7 158.6a.79 .79 0 0 1 .8 .8v2.8M64.7 160v1.7v-.1M65.1 159.8l-.1 .5-.2-.4M65.2 159.8l-.5 .1M65.9 158.3l.3 .3-.3 .3M65.9 159.1l-.1 .8-.6-.1M65.9 159.1h1.6M66 159.1l-.1 .3M66 159.4l-.1 .1"/>
<path d="M66.2 158.2a.48 .48 0 0 0-.4 .3 .48 .48 0 0 0 .2 .6M66.2 155v3.2h1.3l.1 .4-.1 .5M67.2 155v3.2M67.4 159.1l.1 .3M67.4 159.4l.1 .1M67.5 159.1v.7l.3 .1M67.5 158.3l-.2 .3 .3 .3M67.7 159.9l.1 .1M67.8 160h.1M67.9 159.9v1.9M67.9 160h-.1M67.9 159.9l.3-.1 .3 .2"/>
<path d="M68 159.8l.1 .4 .2-.4M68.5 160v.1M69.3 159h-.1v3.7h.1M69.3 159h.3M69.3 160h.3M69.3 159v3.7M69.3 159.4h.3M69.3 159.3h.3M69.3 159.2h.3M69.3 159.1h.3M69.3 159.8h.3M69.3 159.9h.3"/>
<path d="M69.3 159.7h.3M69.3 159.6h.3M69.3 159.5h.3M69.6 159h.1M69.6 159v3.6M69.7 159v.1M69.7 159.1v3.5M69.7 159.1l.2 1.8-.2 1.7M144.3 158.8a2.19 2.19 0 0 0-.9 3.4 2.19 2.19 0 0 0 3.5 0 2.19 2.19 0 0 0-.9-3.4M144.3 158.3l.3 .3-.3 .3M144.4 159.1l-.2-.5 .2-.4h1.5l.2 .4-.2 .5M144.4 159.1h.1"/>
<path d="M144.5 159.1h.1M144.5 159.3a.86 .86 0 0 1 .9-.3 .86 .86 0 0 1 .7 .7 2.45 2.45 0 0 1-.6 2.9 .91 .91 0 0 1-1.2-.7 2.77 2.77 0 0 1 .2-2.6zM144.6 159.3a.81 .81 0 0 1 .9-.2 .81 .81 0 0 1 .5 .7 2.23 2.23 0 0 1-.7 2.8 1.2 1.2 0 0 1-1.2-1.4l.1-1.1zM145.8 159.1h.1M145.9 159.1h.1M146 158.3l-.3 .3 .3 .3M60.4 161.5l.8 .1zM60.4 160.1h.8zM60.4 160.1v1.4M61.1 160.1v1.5M62.5 162.2a.79 .79 0 0 1-.8 .8M62.5 161.6h2.2"/>
<path d="M62.5 160.1h2.2M64.7 161.6h.1M64.7 161.7l.5 .1M64.8 161.8l.2-.4 .1 .4M64.8 160.5a.32 .32 0 0 1 .3 .3 .32 .32 0 0 1-.3 .3zM67.2 161.7l-2 .1M67.8 161.6h.1M67.8 161.6l-.1 .1M67.8 161.6v.1M67.9 161.7h-.7M68.1 160.5a.35 .35 0 0 1 .2 .3 .35 .35 0 0 1-.2 .4zM68.3 161.8l-.2-.4-.1 .4"/>
<path d="M68.5 161.6l-.3 .2-.3-.1M68.5 160.1l.3 .3M68.8 160.5v.7h.4M68.8 160.5h.4M68.8 160.4v.1M68.8 161.2h.1M68.8 161.2l-.3 .4M69.3 161.5h.3M69.3 160.1h.3M69.3 161.6h.3M69.3 161.7h.3M69.3 162h.3"/>
<path d="M69.3 161.8h.3M69.3 161.9h.3M69.3 161.3h.3M69.3 161.4h.3M69.3 160.9h.3M69.3 161h.3M69.3 161.1h.3M69.3 161.2h.3M69.3 160.8h.3M69.3 160.7h.3M69.3 160.6h.3M69.3 160.5h.3"/>
<path d="M69.3 160.4h.3M69.3 160.3h.3M69.3 160.2h.3M69.3 162.3h.3M69.3 162.4h.3M69.3 162.5h.3M69.3 162.1h.3M69.3 162.2h.3M69.6 162.6l-.3 .1M69.7 162.6h-.1M69.8 160.2l.3 .6-.3 .6"/>
<circle cx="110.5" cy="118.6" r=".37"/>
<circle cx="110.5" cy="118.6" r=".18"/>
<circle cx="197.4" cy="120" r="1.49"/>
<circle cx="113.8" cy="122.6" r=".37"/>
<circle cx="113.8" cy="122.6" r=".18"/>
<circle cx="66.7" cy="158.6" r=".36"/>
<circle cx="145.1" cy="158.6" r=".36"/>
<circle cx="145.2" cy="160.8" r="1.85"/>
<circle cx="145.2" cy="160.8" r=".62"/>
</g>
<!-- layer: 3 -->
<g fill="none" stroke="#000" stroke-width=".25">
<path d="M158.4 14.2v.7M158.4 15.3v.7M158.4 16.4v.7M158.4 17.5v.7M158.4 18.6v.7M158.4 19.7v.7M158.9 13.4h-.5v.4M159.2 13.4h.8M160.3 13.4h.8M161.4 13.4h.8M162.5 13.4h.7M163.6 13.4h.7"/>
<path d="M164.7 13.4h.7M165.8 13.4h.7M166.9 13.4h.7M168 13.4h.7M169.1 13.4h.7M170.2 13.4h.7M171.3 13.4h.7M172.4 13.4h.7M173.5 13.4h.7M174.6 13.4h.7M175.6 13.4h.8M176.7 13.4h.8"/>
<path d="M177.8 13.4h.8M179 13.4h.7M180 13.4h.8M181.1 13.4h.7M182.2 13.4h.8M183.3 13.4h.8M184.4 13.4h.8M185.5 13.4h.7M186.6 13.4h.7M187.7 13.4h.7M188.8 13.4h.7M189.9 13.4h.7"/>
<path d="M191 13.4h.7M192.1 13.4h.7M193.2 13.4h.7M194.3 13.4h.7M195.4 13.4h.7M196.5 13.4h.7M197.6 13.4h.7M198.6 13.4h.8M199.7 13.4h.8M200.8 13.4h.8M201.9 13.4h.8M203 13.4h.8"/>
<path d="M204.1 13.4h.7M205.2 13.4h.7M206.3 13.4h.7M207.4 13.4h.7M208.5 13.4h.7M209.6 13.4h.7M210.7 13.4h.7M211.8 13.4h.7M212.9 13.4h.7M214 13.4h.7M215.1 13.4h.7M216.2 13.4h.7"/>
<path d="M217.2 13.4h.8M218.3 13.4h.8M219.4 13.4h.8M220.5 13.4h.8M221.6 13.4h.8M222.7 13.4h.7M223.8 13.4h.7M224.9 13.4h.7M226 13.4h.7M227.1 13.4h.7M228.2 13.4h.7M229.3 13.4h.7"/>
<path d="M230.4 13.4h.7M231.5 13.4h.7M232.6 13.4h.7M233.7 13.4h.7M234.8 13.4h.7M235.8 13.4h.8M236.9 13.4h.8M238 13.4h.8M239.1 13.4h.8M240.2 13.4h.8M241.3 13.4h.7M242.4 13.4h.7"/>
<path d="M243.5 13.4h.7M244.6 13.4h.7M245.7 13.4h.7M246.8 13.4h.7M247.9 13.4h.7M249 13.4h.7M250.1 13.4h.7M251.2 13.4h.7M252.3 13.4h.5v.4M252.8 14.2v.7M252.8 15.3v.7M252.8 16.4v.7"/>
<path d="M252.8 17.5v.7M252.8 18.6v.7M252.8 19.7v.7M61.2 31.3v-18.6h192.3v159.1h-51.6M158.4 20.8v.7M158.4 21.9v.7M158.4 23v.7M158.4 24.1v.7M158.4 25.2v.7M158.4 26.2v.8M158.4 27.3v.8M158.4 28.4v.8"/>
<path d="M158.4 29.5v.8M158.4 30.6v.8M158.4 31.7v.7M158.4 32.8v.7M158.4 33.9v.7M158.4 35v.7M158.4 36.1v.7M158.4 37.2v.7M158.4 38.3v.7M158.4 39.4v.7M252.8 20.8v.7M252.8 21.9v.7"/>
<path d="M252.8 23v.7M252.8 24.1v.7M252.8 25.2v.7M252.8 26.2v.8M252.8 27.3v.8M252.8 28.4v.8M252.8 29.5v.8M252.8 30.6v.8M252.8 31.7v.7M252.8 32.8v.7M252.8 33.9v.7M252.8 35v.7"/>
<path d="M252.8 36.1v.7M252.8 37.2v.7M252.8 38.3v.7M252.8 39.4v.7M158.4 46v.4h.5M158.4 40.5v.7M158.4 41.6v.7M158.4 42.7v.7M158.4 43.8v.7M158.4 44.9v.7M159.2 46.4h.8M160.3 46.4h.8"/>
<path d="M161.4 46.4h.8M162.5 46.4h.7M163.6 46.4h.7M164.7 46.4h.7M165.8 46.4h.7M166.9 46.4h.7M168 46.4h.7M169.1 46.4h.7M170.2 46.4h.7M171.3 46.4h.7M172.4 46.4h.7M173.5 46.4h.7"/>
<path d="M174.6 46.4h.7M175.6 46.4h.8M176.7 46.4h.8M177.8 46.4h.8M179 46.4h.7M180 46.4h.8M181.1 46.4h.7M182.2 46.4h.8M183.3 46.4h.8M184.4 46.4h.8M185.5 46.4h.7M186.6 46.4h.7"/>
<path d="M187.7 46.4h.7M188.8 46.4h.7M189.9 46.4h.7M191 46.4h.7M192.1 46.4h.7M193.2 46.4h.7M194.3 46.4h.7M195.4 46.4h.7M196.5 46.4h.7M197.6 46.4h.7M198.6 46.4h.8M199.7 46.4h.8"/>
<path d="M200.8 46.4h.8M201.9 46.4h.8M203 46.4h.8M204.1 46.4h.7M205.2 46.4h.7M206.3 46.4h.7M207.4 46.4h.7M208.5 46.4h.7M209.6 46.4h.7M210.7 46.4h.7M211.8 46.4h.7M212.9 46.4h.7"/>
<path d="M214 46.4h.7M215.1 46.4h.7M216.2 46.4h.7M217.2 46.4h.8M218.3 46.4h.8M219.4 46.4h.8M220.5 46.4h.8M221.6 46.4h.8M222.7 46.4h.7M223.8 46.4h.7M224.9 46.4h.7M226 46.4h.7"/>
<path d="M227.1 46.4h.7M228.2 46.4h.7M229.3 46.4h.7M230.4 46.4h.7M231.5 46.4h.7M232.6 46.4h.7M233.7 46.4h.7M234.8 46.4h.7M235.8 46.4h.8M236.9 46.4h.8M238 46.4h.8M239.1 46.4h.8"/>
<path d="M240.2 46.4h.8M241.3 46.4h.7M242.4 46.4h.7M243.5 46.4h.7M244.6 46.4h.7M245.7 46.4h.7M246.8 46.4h.7M247.9 46.4h.7M249 46.4h.7M250.1 46.4h.7M251.2 46.4h.7M252.8 46v.4h-.5"/>
<path d="M252.8 40.5v.7M252.8 41.6v.7M252.8 42.7v.7M252.8 43.8v.7M252.8 44.9v.7M101.8 158.6h-14.9l-2.8 5.6M129.2 152.5h11.8l1.8 5.6M61.2 173.4v12.5M83.5 178.2v7.7M86.6 177.5l3.9 6.2h21.8M62.7 185.5h19.3"/>
</g>
<path d="M142.6 158.2l.5-.2 .4 1.4zM83.9 164.1l.5 .2-.9 1.2zM85.8 176.2l1 1.1-.5 .3zM61.2 185.5l1.5-.2v.5zM82 185.3l1.5 .2-1.5 .3z" fill="#000" stroke="#000" stroke-width=".21"/>
<!-- layer: CEN -->
<path d="M83.5 170.4v2.1M83.5 172.9v.3M83.5 173.6v2.1" fill="none" stroke="#000" stroke-width=".25"/>
<!-- layer: 0 -->
<g fill="none" stroke="#000" stroke-width=".21">
<path d="M62.7 69.6h.1M62.7 144h.1M66.6 157.3h8.7v.8h-8.7zM66.7 157.3v-1.3h8.4v1.3M67.3 158.1l1 .7 .1 .3a4.6 4.6 0 0 0 .3 2.8l1.8 2M73.2 144h.1M73.7 158.8l-.2 .8a6.1 6.1 0 0 1 2.1 5.4l.1 .2a1.36 1.36 0 0 0 1.3-.4l1.9-.8M74.7 158.1l-1.1 .7M163.4 144h.1M70.5 163.9l.1 .1M70.6 164v2.7M70.6 166.7l.3 1.3 .4 1v2.8h19.3v-1.4h-5.1"/>
<path d="M76.9 170.4l3.4-1.6h.5l.3 .2-.1 1.4M78.9 164l2.1-.2 1.4 .2 1.4 .6M79.6 171.8v4.3a12.3 12.3 0 0 1 5.9 .1l1.9-.2v-4.2M79.6 173.8h.1M79.6 174.5v.1M79.6 173.6h.1M79.6 173.6h7.8M79.6 173.5v.1M79.6 174.3h.1M79.7 174.3h7.6M79.8 174.6h7.4M80.4 170.4v.4h1.1"/>
<path d="M81.5 169.8v1.6l.5 .4M81.5 170.4h-5.1v1.4M81.6 171.2l.4 .4h3M83.7 164.6a4.9 4.9 0 0 1 2.4 3.9v1.9M85 169.4h-3.2l-.2 .3v1.5M85 169.2h-3l-.5 .3v.2M85 169.4l.4 .3M85 169.2l.3 .1 .2 .4M85.4 169.7v1.5M85.4 171.2l-.4 .4M85.5 169.8v1.4l-.2 .5-.3 .1M86.1 168.7l2.9 1.7"/>
<path d="M86.5 170.4v.4h-1M87.4 173.5v.1M87.4 174.3h.1M87.4 173.8h-7.8M87.4 174.5v.1"/>
<circle cx="82.2" cy="171.2" r=".12"/>
<circle cx="82.2" cy="170.9" r=".12"/>
<circle cx="82.2" cy="170.5" r=".12"/>
<circle cx="82.2" cy="170.1" r=".12"/>
<circle cx="82.2" cy="169.8" r=".12"/>
</g>
<!-- layer: 2 -->
<g fill="none" stroke="#000" stroke-width=".25">
<path d="M67.1 155h.4M67.9 155h.7M68 155v.5M68.1 155.9l.1 .7M68.2 157l.1 .6M68.7 157.9h.5M69 155h.7M69.6 157.9h.7M70.1 155h.7M70.7 157.9h1M71.2 155h.7M72.1 157.9h.7"/>
<path d="M72.3 155h.7M73.2 157.9h.5M73.3 155h.8M74.2 157l-.1 .6M74.3 155.9l-.1 .7M74.9 155h-.4l-.1 .5"/>
</g>
<!-- layer: 66 -->
<path d="M149.4 144h27.6a.52 .52 0 0 1 .7 .5" fill="none" stroke="#000" stroke-width=".25"/>
<text font-size="8.4" x="65.2" y="27.8">SS-680 (개폐)</text>
<text font-size="4.2" x="59.6" y="196.9">※주의: 비데 개폐높이 포함, 설치부위 도기허용차는 ±5%이므로 반드시 실측 확인 후 시공하십시오.</text>
<g font-size="2.6">
<text x="160.1" y="19">KS L1551위생도기 기준에 따라</text>
<text x="160.3" y="22.3">실 제품 치수는 아래와 같은 도기 허용공차 내에서 변할 수 있습니다.</text>
<text x="160.3" y="25.5">① 40mm미만 : ±2mm</text>
<text x="160.3" y="28.8">② 40mm이상 : ±5%</text>
<text x="191.5" y="25.5">(KS)</text>
<text x="191.8" y="28.8">(KS)</text>
<text x="160" y="35.3">※정확한 시공을 위해서 반드시 제품 사이즈를 실측하고 시공하여 주시기 바랍니다.</text>
<text x="160.3" y="32.1">③ 최대 허용공차 : ±25mm</text>
<text x="192.8" y="32.1">(KS)</text>
<text x="160.2" y="41.7">예시) 길이 685mm는 660~710mm까지의 치수 허용차를 가집니다.</text>
<text x="85.3" y="48.5">685</text>
<text x="85.1" y="97.5">720</text>
<text x="89" y="126.6">SS-680</text>
<text x="89.1" y="130.4">TFT-660L</text>
<text x="129.3" y="151.8">DL P4010</text>
<text x="87.6" y="157.6">TFC-722N</text>
<text x="70.7" y="179.9">285</text>
<text x="92.7" y="176.6">TFC-202VN</text>
<text x="70.3" y="184.7">305</text>
<text x="84.3" y="189">705</text>
</g>
<g font-size="2.5">
<text x="119.8" y="70.4">400</text>
<text x="53.8" y="79.5">250</text>
<text x="44.4" y="137.8">955</text>
<text x="126.1" y="146.7">710</text>
<text x="51" y="154.5">495</text>
<text x="116.5" y="158.7">380</text>
<text x="55.5" y="167.2">150</text>
</g>
<g font-size="2.3">
<text x="91.1" y="183.2">VN 100 SDR33</text>
<text x="90.9" y="186.1">(구 VG2 100 염비관)</text>
</g>
<g font-size="2.1">
<text x="54" y="95.5">(15A)</text>
<text x="54" y="92.9">R1/2</text>
</g>
</svg>
